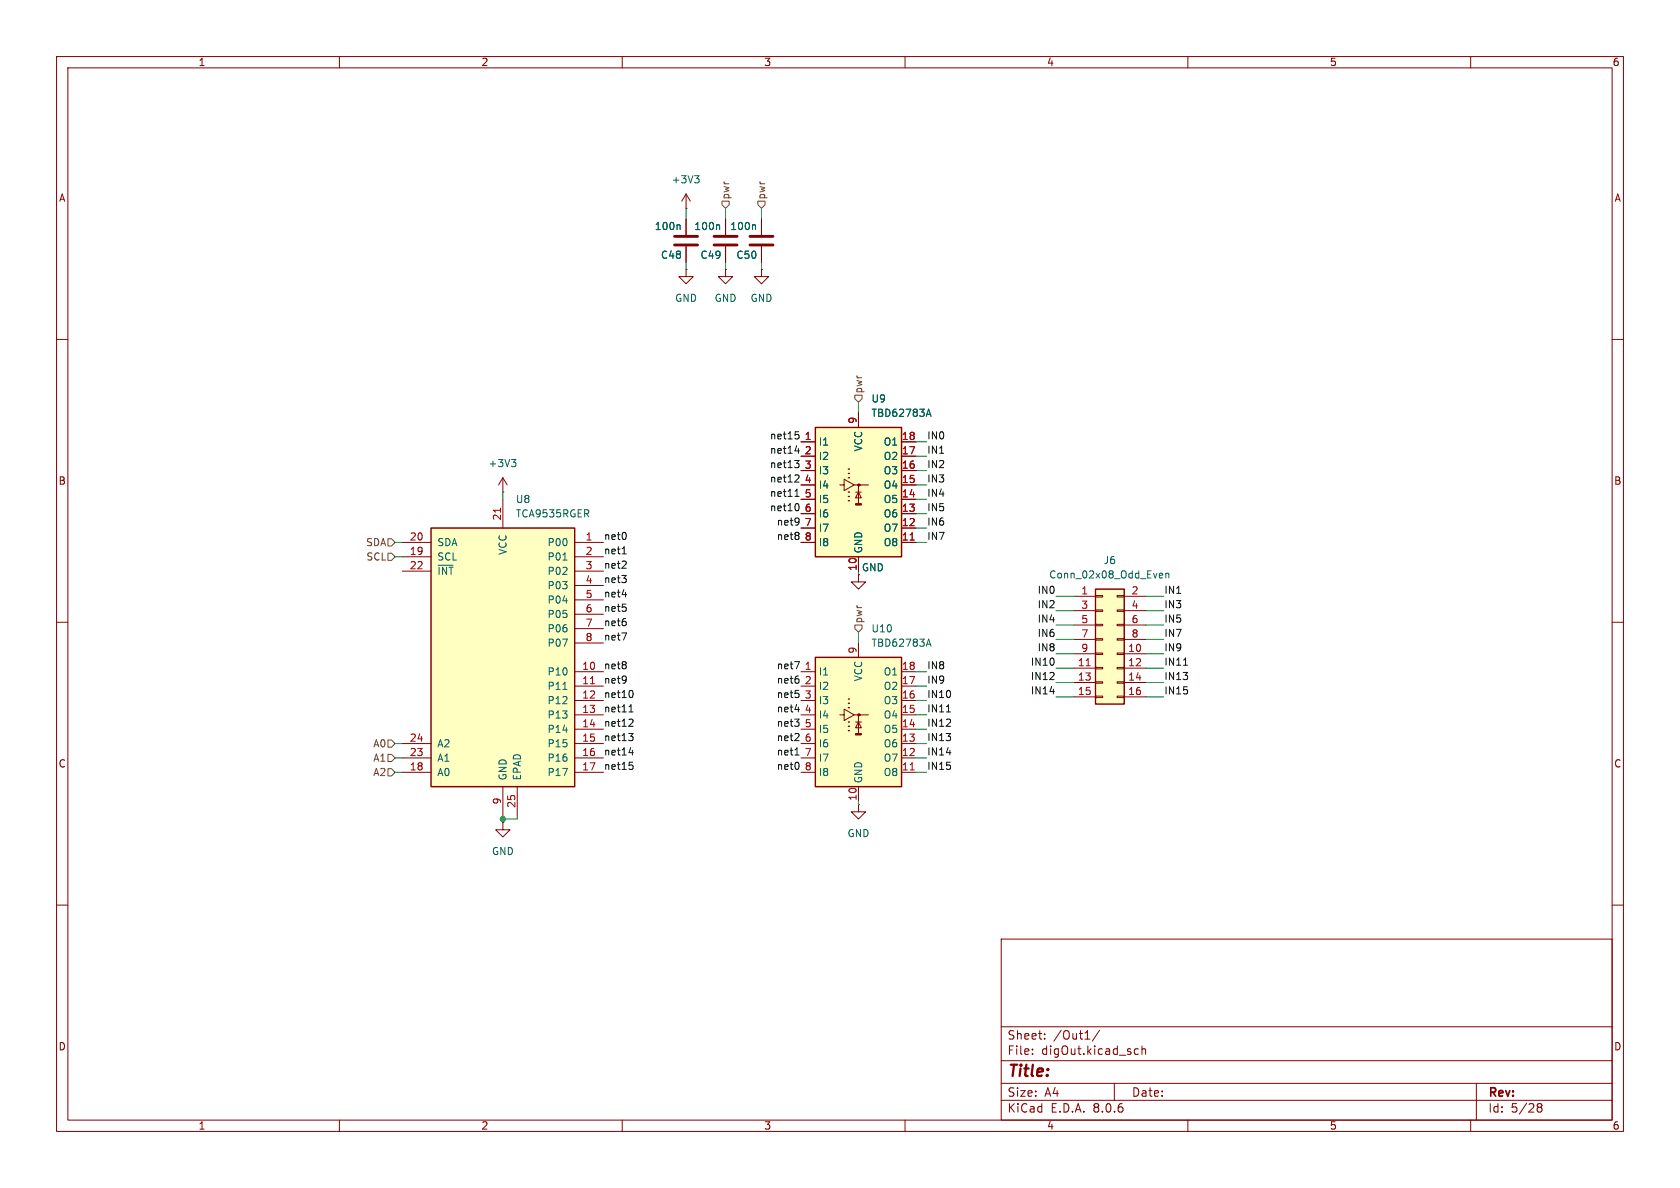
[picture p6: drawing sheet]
<svg xmlns="http://www.w3.org/2000/svg" width="297mm" height="210mm" viewBox="0 0 297 210" stroke-linecap="round" stroke-linejoin="round" font-family="sans-serif">
<g fill="none" stroke="#840000" stroke-width=".18">
<path d="M10 10h277v190h-277zM12 12h273v186h-273zM60 10v2M110 10v2M160 10v2M210 10v2M260 10v2M10 60h2M285 60h2M10 110h2M285 110h2M10 160h2"/>
<path d="M151.8 142.2v1.3h1.2l-1.2 1.3-1.3-1.3h1.3M151.8 142.2h.1M285 160h2M177 166h108v32h-108zM60 198v2M110 198v2M160 198v2M177 194.5h108M177 191.5h108M177 187.5h108M177 181.5h108M182.5 186.3v.1"/>
<path d="M182.5 185.5v.1M184.7 183.6v.1M184.7 182.8v.1M194.4 182.1l-1.3 2M197 191.5v3M200.7 186.3h.5M200.7 185.5h.5M201.9 185.5l.2-.1 .4 .1v.9M201.9 184.9v1.5M210 198v2M260 198v2M261 191.5v6.5"/>
<path d="M271.7 195.5l.3 .2M271.7 195.4l.3-.3 .5 .1 .1 .3-.3 .2M272 195.7h.3M272 195.7l-.3 .3M272.3 195.7l.3 .3-.1 .5-.5 .1-.3-.3"/>
</g>
<path d="M144.1 116.2h15.3v22.9h-15.3z" fill="#ffffc2"/>
<path d="M144.1 116.2h15.3v22.9h-15.3zM150 129.2h.1M150 128.4h.1M150 127.6h.1M150 125.1h.1M150 124.3h.1M150 123.6h.1" fill="none" stroke="#840000" stroke-width=".25"/>
<path d="M151.3 129.7h1v.2h-1z" fill="#840000" stroke="#840000" stroke-width=".18"/>
<path d="M151 126.4h2.5M151.3 127.6h1M151.8 126.4v3.3" fill="none" stroke="#840000" stroke-width=".18"/>
<circle cx="151.8" cy="126.4" r=".25" fill="#840000"/>
<g fill="none" stroke="#840000" stroke-width=".18">
<path d="M128.3 38.7v2.8M128.3 47.6v1.3h1.2l-1.2 1.3-1.3-1.3h1.3M128.3 47.6h.1M128.3 43.6v2.8M134.6 47.6v1.3h1.3l-1.3 1.3-1.3-1.3h1.3M134.6 47.6h.1M141.6 118.7h2.5M151.8 113.7v2.5M159.4 118.7h2.5M141.6 136.5h2.5M141.6 134h2.5M141.6 131.4h2.5"/>
<path d="M141.6 128.9h2.5M141.6 126.4h2.5M141.6 123.8h2.5M141.6 121.3h2.5M148.5 126.4h.7v-1.1l1.8 1.1-1.8 1v-1M151.8 127.6l.5 1.1h-1zM151.8 139.1v2.5M159.4 136.5h2.5M159.4 134h2.5M159.4 131.4h2.5M159.4 128.9h2.5M159.4 126.4h2.5"/>
<path d="M159.4 123.8h2.5M159.4 121.3h2.5"/>
</g>
<path d="M160.9 136.1h.7" fill="none" stroke="#a90000" stroke-width=".18"/>
<path d="M127 39.7l.2 .2v.7M163.9 113.9h.6M164.2 113l.4 1.2" fill="none" stroke="#006464" stroke-width=".18"/>
<path d="M126.2 41.8h4.1M126.2 43.3h4.1" fill="none" stroke="#840000" stroke-width=".51"/>
<path d="M76.2 93.3h25.4v45.8h-25.4z" fill="#ffffc2"/>
<path d="M76.2 93.3h25.4v45.8h-25.4z" fill="none" stroke="#840000" stroke-width=".25"/>
<g fill="none" stroke="#840000" stroke-width=".18">
<path d="M121.3 36.8h.1M121.3 34.3l-.8 1.3M121.3 34.3v2.5M121.3 38.7v2.8M121.3 34.3l.7 1.3M134.6 38.7v2.8M121.3 47.6v1.3h1.3l-1.3 1.3-1.3-1.3h1.3M121.3 47.6h.1M121.3 43.6v2.8M134.6 43.6v2.8M71.1 95.9h5.1M71.1 98.4h5.1"/>
<path d="M88.9 88.3v5M101.6 95.9h5.1M101.6 98.4h5.1M71.1 101h5.1M101.6 118.7h5.1M101.6 101h5.1M101.6 103.5h5.1M101.6 106h5.1M101.6 108.6h5.1M101.6 111.1h5.1M101.6 113.7h5.1M151.8 101.6v1.3h1.2l-1.2 1.2-1.3-1.2h1.3"/>
<path d="M71.1 131.4h5.1M71.1 134h5.1M71.1 136.5h5.1M88.9 139.1v5M91.4 139.1v5M101.6 121.3h5.1M101.6 123.8h5.1M101.6 126.4h5.1M101.6 128.9h5.1M101.6 131.4h5.1M101.6 134h5.1M101.6 136.5h5.1"/>
</g>
<path d="M120.1 39.7l.1 .2v.7M122.8 31.1h.8l-.4 .4M123.3 31.5l.3 .3v.3l-.3 .2M133.4 39.7l.2 .2v.7M99.5 99h.7M99.5 121.9h.7" fill="none" stroke="#006464" stroke-width=".18"/>
<path d="M88.5 89.8v.8M104.4 120.9h.7" fill="none" stroke="#a90000" stroke-width=".18"/>
<path d="M119.3 41.8h4M119.3 43.3h4M132.6 41.8h4.1M132.6 43.3h4.1" fill="none" stroke="#840000" stroke-width=".51"/>
<path d="M144.1 75.6h15.3v22.8h-15.3z" fill="#ffffc2"/>
<path d="M144.1 75.6h15.3v22.8h-15.3zM150 88.5h.1M150 87.8h.1M150 87h.1M150 84.5h.1M150 83.7h.1M150 82.9h.1" fill="none" stroke="#840000" stroke-width=".25"/>
<path d="M151.3 89h1v.3h-1z" fill="#840000" stroke="#840000" stroke-width=".18"/>
<path d="M151 85.7h2.5M151.3 87h1M151.8 85.7v3.3" fill="none" stroke="#840000" stroke-width=".18"/>
<circle cx="151.8" cy="85.7" r=".25" fill="#840000"/>
<g fill="none" stroke="#840000" stroke-width=".18">
<path d="M141.6 78.1h2.5M151.8 73v2.6M159.4 78.1h2.5M88.9 87h.1M88.9 84.5l-.8 1.2M88.9 84.5v2.5M88.9 84.5l.8 1.2M141.6 95.9h2.5M141.6 93.3h2.5M141.6 90.8h2.5M141.6 88.3h2.5M141.6 85.7h2.5"/>
<path d="M141.6 83.2h2.5M141.6 80.6h2.5M148.5 85.7h.7v-1l1.8 1-1.8 1v-1M151.8 87l.5 1h-1zM151.8 98.4v2.6M159.4 95.9h2.5M159.4 93.3h2.5M159.4 90.8h2.5M159.4 88.3h2.5M159.4 85.7h2.5M159.4 83.2h2.5M159.4 80.6h2.5"/>
</g>
<path d="M160.9 95.5h.7" fill="none" stroke="#a90000" stroke-width=".18"/>
<path d="M163.9 73.2h.6M164.2 72.3l.4 1.3M90.4 81.2h.8l-.4 .5M91 81.7l.2 .3v.3l-.2 .2" fill="none" stroke="#006464" stroke-width=".18"/>
<path d="M193.7 104.1h5.1v20.4h-5.1z" fill="#ffffc2"/>
<g fill="none" stroke="#840000" stroke-width=".18">
<path d="M121.3 38.7v2.8M128.3 38.7v2.8M134.6 38.7v2.8M121.3 43.6v2.8M128.3 43.6v2.8M134.6 43.6v2.8M141.6 78.1h2.5M151.8 73v2.6M159.4 78.1h2.5M141.6 95.9h2.5M141.6 93.3h2.5M141.6 90.8h2.5"/>
<path d="M141.6 88.3h2.5M141.6 85.7h2.5M141.6 83.2h2.5M141.6 80.6h2.5M151.8 98.4v2.6M159.4 95.9h2.5M159.4 93.3h2.5M159.4 90.8h2.5M159.4 88.3h2.5M159.4 85.7h2.5M159.4 83.2h2.5M159.4 80.6h2.5"/>
<path d="M189.9 105.4h3.8M189.9 115.6h3.8M189.9 118.1h3.8M189.9 108h3.8M189.9 110.5h3.8M189.9 113h3.8M193.7 118h1.2v.2h-1.2zM193.7 115.4h1.2v.3h-1.2zM193.7 112.9h1.2v.3h-1.2zM193.7 110.4h1.2v.2h-1.2zM193.7 107.8h1.2v.3h-1.2zM193.7 105.3h1.2v.2h-1.2z"/>
<path d="M197.5 118h1.3v.2h-1.3zM197.5 115.4h1.3v.3h-1.3zM197.5 112.9h1.3v.3h-1.3zM197.5 110.4h1.3v.2h-1.3zM197.5 107.8h1.3v.3h-1.3zM197.5 105.3h1.3v.2h-1.3zM198.8 105.4h3.8M198.8 115.6h3.8M198.8 118.1h3.8M198.8 108h3.8M198.8 110.5h3.8M198.8 113h3.8"/>
<path d="M189.9 120.7h3.8M189.9 123.2h3.8M193.7 123.1h1.2v.2h-1.2zM193.7 120.5h1.2v.3h-1.2zM197.5 123.1h1.3v.2h-1.3zM197.5 120.5h1.3v.3h-1.3zM198.8 120.7h3.8M198.8 123.2h3.8M88.9 145.4v1.3h1.3l-1.3 1.3-1.3-1.3h1.3M88.9 145.4h.1"/>
</g>
<path d="M193.7 104.1h5.1v20.4h-5.1z" fill="none" stroke="#840000" stroke-width=".25"/>
<path d="M160.9 95.5h.7M192 117.7h.7" fill="none" stroke="#a90000" stroke-width=".18"/>
<path d="M120.1 39.7l.1 .2v.7M127 39.7l.2 .2v.7M133.4 39.7l.2 .2v.7M163.9 73.2h.6M164.2 72.3l.4 1.3M205.1 101.3l.4 .1 .1 .2-.6 .2M205.5 102.1l-.4 .1M206.1 101.5l.2-.2 .3 .1v.8M206.1 101.3v.9" fill="none" stroke="#006464" stroke-width=".18"/>
<path d="M127.6 35.6h1.3v.6l-.6 .6-.7-.6zM134 35.6h1.3v.6l-.7 .6-.6-.6zM151.1 69.9h1.3v.6l-.6 .6-.7-.6zM68.6 97.8h.6l.6 .6-.6 .7h-.6zM68.6 95.3h.6l.6 .6-.6 .6h-.6zM151.1 110.5h1.3v.6l-.6 .7-.7-.7zM68.6 133.4h.6l.6 .6-.6 .6h-.6zM68.6 130.8h.6l.6 .6-.6 .7h-.6zM68.6 135.9h.6l.6 .6-.6 .7h-.6z" fill="none" stroke="#725600" stroke-width=".18"/>
<g fill="none" stroke="#0f0f0f" stroke-width=".18">
<path d="M140.5 79.7h.8M140.6 76.3h.6M140.7 76.8h.3l.3 .2-.1 .5-.5 .1M141.1 79.3v.8M110 97.9h.7M110.7 94.3v.8M110.7 99.3v.4M140.5 81.4h.8l-.5 .5 .4 .1 .1 .4-.3 .3h-.3M140.5 87.8h.8M140.7 86.8l.2-.3v1.3M140.7 83.9l.4 .1 .2 .3-.8 .9h.8M141 89a.79 .79 0 0 1 0 1.3"/>
<path d="M141.2 91.7v.8M141.2 94.2v.3M141.2 94.8v.5M141.3 92.1l-.1 .1M109.9 111.9h.9l-.6 1.3M109.9 101.7h.8l-.4 .5M109.9 100.5h.8M110 105.1h.8M110.7 119.6v.9M110.7 102.3v.6M110.7 107.4v.6M110.7 109.9v.6"/>
<path d="M110.7 117.1v.3M110.7 117.6v.5M140.5 117h.8l-.5 1.2M209.2 117.6h.8M110.7 120v.2M111.1 129.7h.8l-.4 .4 .4 .2v.4l-.2 .2h-.4M111.2 125.9h.7M111.2 133h.8M111.3 134.7h.6M111.3 124.9l.3-.3v1.3M111.4 127.1l.4 .1 .1 .3-.8 .9h.8M111.4 135.2h.3l.2 .3-.1 .5h-.4"/>
<path d="M111.6 122a.79 .79 0 0 1 0 1.3M111.8 132.6v.9M140.5 130.9h.8M140.5 127.1h.8l-.5 .5M140.5 125.4h.8M140.5 133.5h.8M141.2 120.1v.6M141.2 122.6v.6M141.2 127.7v.6M141.2 129.8v.4M141.2 135v.8M167.3 125.9h.7"/>
</g>
<g fill="none" stroke="#009600" stroke-width=".18">
<path d="M121.3 36.8v1.9M128.3 36.8v1.9M134.6 36.8v1.9M121.3 46.4v1.2M128.3 46.4v1.2M134.6 46.4v1.2M151.8 71.1v1.9M161.9 78.1h1.9M69.8 98.4h1.3M69.8 95.9h1.3M88.9 87v1.3M161.9 80.6h1.9"/>
<path d="M161.9 90.8h1.9M161.9 95.9h1.9M161.9 93.3h1.9M161.9 85.7h1.9M161.9 88.3h1.9M161.9 83.2h1.9M151.8 111.8v1.9M161.9 118.7h1.9M186.7 118.1h3.2M186.7 105.4h3.2M186.7 110.5h3.2M186.7 115.6h3.2"/>
<path d="M186.7 113h3.2M186.7 108h3.2M202.6 118.1h3.1M202.6 105.4h3.1M202.6 110.5h3.1M202.6 115.6h3.1M202.6 113h3.1M202.6 108h3.1M69.8 136.5h1.3M69.8 134h1.3M69.8 131.4h1.3M161.9 136.5h1.9"/>
<path d="M161.9 134h1.9M161.9 131.4h1.9M161.9 121.3h1.9M161.9 126.4h1.9M161.9 123.8h1.9M161.9 128.9h1.9M186.7 120.7h3.2M186.7 123.2h3.2M202.6 120.7h3.1M202.6 123.2h3.1M88.9 144.1v1.3M91.4 144.1v.7h-2.5"/>
<path d="M151.8 141.6v.6"/>
</g>
<circle cx="88.9" cy="144.8" r=".46" fill="#009600" stroke="#009600" stroke-width=".18"/>
<text font-size="2.8" fill="#840000" x="178" y="190.9">Title:</text>
<g font-size="2.1" fill="#840000">
<text x="178" y="184">Sheet:</text>
<text x="186.2" y="184">/Out1/</text>
<text x="178" y="186.7">File:</text>
<text x="184.1" y="186.7">digOut.kicad_sch</text>
<text x="178" y="196.9">KiCad</text>
<text x="178" y="194.1">Size:</text>
<text x="184.7" y="194.1">A4</text>
<text x="185.7" y="196.9">E.D.A.</text>
<text x="193.3" y="196.9">8.0.6</text>
<text x="200" y="194.1">Date:</text>
<text x="263" y="194.3">Rev:</text>
<text x="263" y="196.9">Id:</text>
<text x="267.1" y="196.9">5/28</text>
</g>
<g font-size="1.8" fill="#840000">
<text x="35" y="11.9">1</text>
<text x="85" y="11.9">2</text>
<text x="135" y="11.9">3</text>
<text x="185" y="11.9">4</text>
<text x="235" y="11.9">5</text>
<text x="285" y="11.9">6</text>
<text x="10.3" y="35.9">A</text>
<text x="285.3" y="35.9">A</text>
<text x="10.3" y="85.9">B</text>
<text x="285.3" y="85.9">B</text>
<text x="152.3" y="101.2">GND</text>
<text x="10.3" y="135.9">C</text>
<text x="285.3" y="135.9">C</text>
<text x="10.3" y="185.9">D</text>
<text x="285.3" y="185.9">D</text>
<text x="35" y="199.9">1</text>
<text x="85" y="199.9">2</text>
<text x="135" y="199.9">3</text>
<text x="185" y="199.9">4</text>
<text x="235" y="199.9">5</text>
<text x="285" y="199.9">6</text>
</g>
<g font-size="1.8" fill="#006464">
<text x="118.6" y="32.6">+3V3</text>
<text x="115.7" y="40.9">100n</text>
<text x="122.6" y="40.9">100n</text>
<text x="129" y="40.9">100n</text>
<text x="116.7" y="45.9">C48</text>
<text x="123.7" y="45.9">C49</text>
<text x="130.1" y="45.9">C50</text>
<text x="119.2" y="53.6">GND</text>
<text x="126.2" y="53.6">GND</text>
<text x="132.6" y="53.6">GND</text>
<text x="154" y="71.3">U9</text>
<text x="154" y="73.9">TBD62783A</text>
<text x="86.3" y="82.8">+3V3</text>
<text x="144.7" y="79">I1</text>
<text x="144.7" y="81.5">I2</text>
<text x="152.6" y="79.9" transform="rotate(-90 152.6 79.9)">VCC</text>
<text x="156.1" y="81.5">O2</text>
<text x="156.1" y="79">O1</text>
<text x="91.1" y="89.1">U8</text>
<text x="144.7" y="84">I3</text>
<text x="144.7" y="86.6">I4</text>
<text x="144.7" y="89.1">I5</text>
<text x="156.1" y="89.1">O5</text>
<text x="156.1" y="86.6">O4</text>
<text x="156.1" y="84">O3</text>
<text x="91.1" y="91.7">TCA9535RGER</text>
<text x="144.7" y="91.7">I6</text>
<text x="144.7" y="94.2">I7</text>
<text x="156.1" y="94.2">O7</text>
<text x="156.1" y="91.7">O6</text>
<text x="77.2" y="99.3">SCL</text>
<text x="77.2" y="96.7">SDA</text>
<text x="77.2" y="101.8">~{INT}</text>
<text x="89.8" y="98.2" transform="rotate(-90 89.8 98.2)">VCC</text>
<text x="96.7" y="96.7">P00</text>
<text x="96.7" y="99.3">P01</text>
<text x="96.7" y="101.8">P02</text>
<text x="144.7" y="96.7">I8</text>
<text x="152.6" y="97.9" transform="rotate(-90 152.6 97.9)">GND</text>
<text x="156.1" y="96.7">O8</text>
<text x="195" y="99.9">J6</text>
<text x="96.7" y="104.4">P03</text>
<text x="96.7" y="106.9">P04</text>
<text x="185.4" y="102.5">Conn_02x08_Odd_Even</text>
<text x="96.7" y="109.4">P05</text>
<text x="96.7" y="112">P06</text>
<text x="154" y="112">U10</text>
<text x="96.7" y="119.6">P10</text>
<text x="96.7" y="114.5">P07</text>
<text x="144.7" y="119.6">I1</text>
<text x="154" y="114.5">TBD62783A</text>
<text x="156.1" y="119.6">O1</text>
<text x="96.7" y="122.1">P11</text>
<text x="96.7" y="124.7">P12</text>
<text x="144.7" y="122.1">I2</text>
<text x="144.7" y="124.7">I3</text>
<text x="152.6" y="120.5" transform="rotate(-90 152.6 120.5)">VCC</text>
<text x="156.1" y="124.7">O3</text>
<text x="156.1" y="122.1">O2</text>
<text x="96.7" y="127.2">P13</text>
<text x="96.7" y="129.8">P14</text>
<text x="144.7" y="127.2">I4</text>
<text x="144.7" y="129.8">I5</text>
<text x="156.1" y="129.8">O5</text>
<text x="156.1" y="127.2">O4</text>
<text x="77.2" y="137.4">A0</text>
<text x="77.2" y="134.8">A1</text>
<text x="77.2" y="132.3">A2</text>
<text x="96.7" y="132.3">P15</text>
<text x="96.7" y="134.8">P16</text>
<text x="96.7" y="137.4">P17</text>
<text x="144.7" y="132.3">I6</text>
<text x="144.7" y="134.8">I7</text>
<text x="144.7" y="137.4">I8</text>
<text x="156.1" y="137.4">O8</text>
<text x="156.1" y="134.8">O7</text>
<text x="156.1" y="132.3">O6</text>
<text x="89.8" y="138" transform="rotate(-90 89.8 138)">GND</text>
<text x="92.3" y="138" transform="rotate(-90 92.3 138)">EPAD</text>
<text x="152.6" y="138.6" transform="rotate(-90 152.6 138.6)">GND</text>
<text x="149.7" y="148.2">GND</text>
<text x="86.9" y="151.4">GND</text>
</g>
<g font-size="1.8" fill="#725600">
<text x="129.1" y="35.4" transform="rotate(-90 129.1 35.4)">pwr</text>
<text x="135.5" y="35.4" transform="rotate(-90 135.5 35.4)">pwr</text>
<text x="152.6" y="69.7" transform="rotate(-90 152.6 69.7)">pwr</text>
<text x="64.6" y="96.7">SDA</text>
<text x="64.7" y="99.3">SCL</text>
<text x="152.6" y="110.3" transform="rotate(-90 152.6 110.3)">pwr</text>
<text x="65.9" y="134.8">A1</text>
<text x="65.9" y="132.3">A0</text>
<text x="65.9" y="137.4">A2</text>
</g>
<g font-size="1.8" fill="#0f0f0f">
<text x="136" y="77.8">net15</text>
<text x="163.8" y="77.8">IN0</text>
<text x="136" y="82.8">net13</text>
<text x="136" y="80.3">net14</text>
<text x="163.8" y="82.8">IN2</text>
<text x="163.8" y="80.3">IN1</text>
<text x="136" y="87.9">net11</text>
<text x="136" y="85.4">net12</text>
<text x="163.8" y="87.9">IN4</text>
<text x="163.8" y="85.4">IN3</text>
<text x="106.7" y="95.5">net0</text>
<text x="136" y="90.5">net10</text>
<text x="137.2" y="93">net9</text>
<text x="137.2" y="95.5">net8</text>
<text x="163.8" y="90.5">IN5</text>
<text x="163.8" y="95.5">IN7</text>
<text x="163.8" y="93">IN6</text>
<text x="106.7" y="98.1">net1</text>
<text x="106.7" y="100.6">net2</text>
<text x="106.7" y="105.7">net4</text>
<text x="106.7" y="103.2">net3</text>
<text x="183.3" y="105.1">IN0</text>
<text x="183.3" y="107.6">IN2</text>
<text x="205.7" y="105.1">IN1</text>
<text x="205.7" y="107.6">IN3</text>
<text x="106.7" y="113.3">net7</text>
<text x="106.7" y="110.8">net6</text>
<text x="106.7" y="108.2">net5</text>
<text x="183.3" y="110.1">IN4</text>
<text x="183.3" y="112.7">IN6</text>
<text x="205.7" y="112.7">IN7</text>
<text x="205.7" y="110.1">IN5</text>
<text x="106.7" y="118.4">net8</text>
<text x="137.2" y="118.4">net7</text>
<text x="163.8" y="118.4">IN8</text>
<text x="182.1" y="117.8">IN10</text>
<text x="183.3" y="115.2">IN8</text>
<text x="205.7" y="115.2">IN9</text>
<text x="205.7" y="117.8">IN11</text>
<text x="106.7" y="120.9">net9</text>
<text x="106.7" y="123.5">net10</text>
<text x="137.2" y="120.9">net6</text>
<text x="137.2" y="123.5">net5</text>
<text x="163.8" y="120.9">IN9</text>
<text x="163.8" y="123.5">IN10</text>
<text x="182.1" y="120.3">IN12</text>
<text x="182.1" y="122.8">IN14</text>
<text x="205.7" y="120.3">IN13</text>
<text x="205.7" y="122.8">IN15</text>
<text x="106.7" y="126">net11</text>
<text x="106.7" y="131.1">net13</text>
<text x="106.7" y="128.6">net12</text>
<text x="137.2" y="126">net4</text>
<text x="137.2" y="131.1">net2</text>
<text x="137.2" y="128.6">net3</text>
<text x="163.8" y="128.6">IN12</text>
<text x="163.8" y="131.1">IN13</text>
<text x="163.8" y="126">IN11</text>
<text x="106.7" y="136.2">net15</text>
<text x="106.7" y="133.6">net14</text>
<text x="137.2" y="133.6">net1</text>
<text x="137.2" y="136.2">net0</text>
<text x="163.8" y="133.6">IN14</text>
<text x="163.8" y="136.2">IN15</text>
</g>
<g font-size="1.8" fill="#a90000">
<text x="142.2" y="77.9">1</text>
<text x="151.5" y="75" transform="rotate(-90 151.5 75)">9</text>
<text x="159.3" y="77.9">18</text>
<text x="142.2" y="80.4">2</text>
<text x="142.2" y="82.9">3</text>
<text x="159.3" y="82.9">16</text>
<text x="159.3" y="80.4">17</text>
<text x="142.2" y="85.5">4</text>
<text x="142.2" y="88">5</text>
<text x="159.3" y="88">14</text>
<text x="159.3" y="85.5">15</text>
<text x="72.3" y="95.6">20</text>
<text x="88.6" y="92.1" transform="rotate(-90 88.6 92.1)">21</text>
<text x="103.4" y="95.6">1</text>
<text x="142.2" y="90.6">6</text>
<text x="142.2" y="93.1">7</text>
<text x="142.2" y="95.6">8</text>
<text x="159.3" y="95.6">11</text>
<text x="159.3" y="93.1">12</text>
<text x="159.3" y="90.6">13</text>
<text x="72.3" y="98.2">19</text>
<text x="72.3" y="100.7">22</text>
<text x="103.4" y="98.2">2</text>
<text x="103.4" y="100.7">3</text>
<text x="151.5" y="101" transform="rotate(-90 151.5 101)">10</text>
<text x="103.4" y="103.3">4</text>
<text x="103.4" y="105.8">5</text>
<text x="191.1" y="105.2">1</text>
<text x="191.1" y="107.7">3</text>
<text x="200" y="105.2">2</text>
<text x="200" y="107.7">4</text>
<text x="103.4" y="108.3">6</text>
<text x="103.4" y="110.9">7</text>
<text x="103.4" y="113.4">8</text>
<text x="191.1" y="110.2">5</text>
<text x="191.1" y="112.8">7</text>
<text x="200" y="110.2">6</text>
<text x="200" y="112.8">8</text>
<text x="102.8" y="118.5">10</text>
<text x="142.2" y="118.5">1</text>
<text x="151.5" y="115.6" transform="rotate(-90 151.5 115.6)">9</text>
<text x="159.3" y="118.5">18</text>
<text x="190.5" y="117.9">11</text>
<text x="191.1" y="115.3">9</text>
<text x="199.3" y="115.3">10</text>
<text x="199.3" y="117.9">12</text>
<text x="102.8" y="121">11</text>
<text x="102.8" y="123.6">12</text>
<text x="142.2" y="121">2</text>
<text x="142.2" y="123.6">3</text>
<text x="159.3" y="123.6">16</text>
<text x="159.3" y="121">17</text>
<text x="190.5" y="120.4">13</text>
<text x="190.5" y="122.9">15</text>
<text x="199.3" y="120.4">14</text>
<text x="199.3" y="122.9">16</text>
<text x="72.3" y="131.2">24</text>
<text x="102.8" y="126.1">13</text>
<text x="102.8" y="128.7">14</text>
<text x="102.8" y="131.2">15</text>
<text x="142.2" y="126.1">4</text>
<text x="142.2" y="128.7">5</text>
<text x="142.2" y="131.2">6</text>
<text x="159.3" y="131.2">13</text>
<text x="159.3" y="128.7">14</text>
<text x="159.3" y="126.1">15</text>
<text x="72.3" y="136.3">18</text>
<text x="72.3" y="133.7">23</text>
<text x="102.8" y="133.7">16</text>
<text x="102.8" y="136.3">17</text>
<text x="142.2" y="133.7">7</text>
<text x="142.2" y="136.3">8</text>
<text x="159.3" y="136.3">11</text>
<text x="159.3" y="133.7">12</text>
<text x="88.6" y="142.3" transform="rotate(-90 88.6 142.3)">9</text>
<text x="91.2" y="142.9" transform="rotate(-90 91.2 142.9)">25</text>
<text x="151.5" y="141.6" transform="rotate(-90 151.5 141.6)">10</text>
</g>
</svg>
